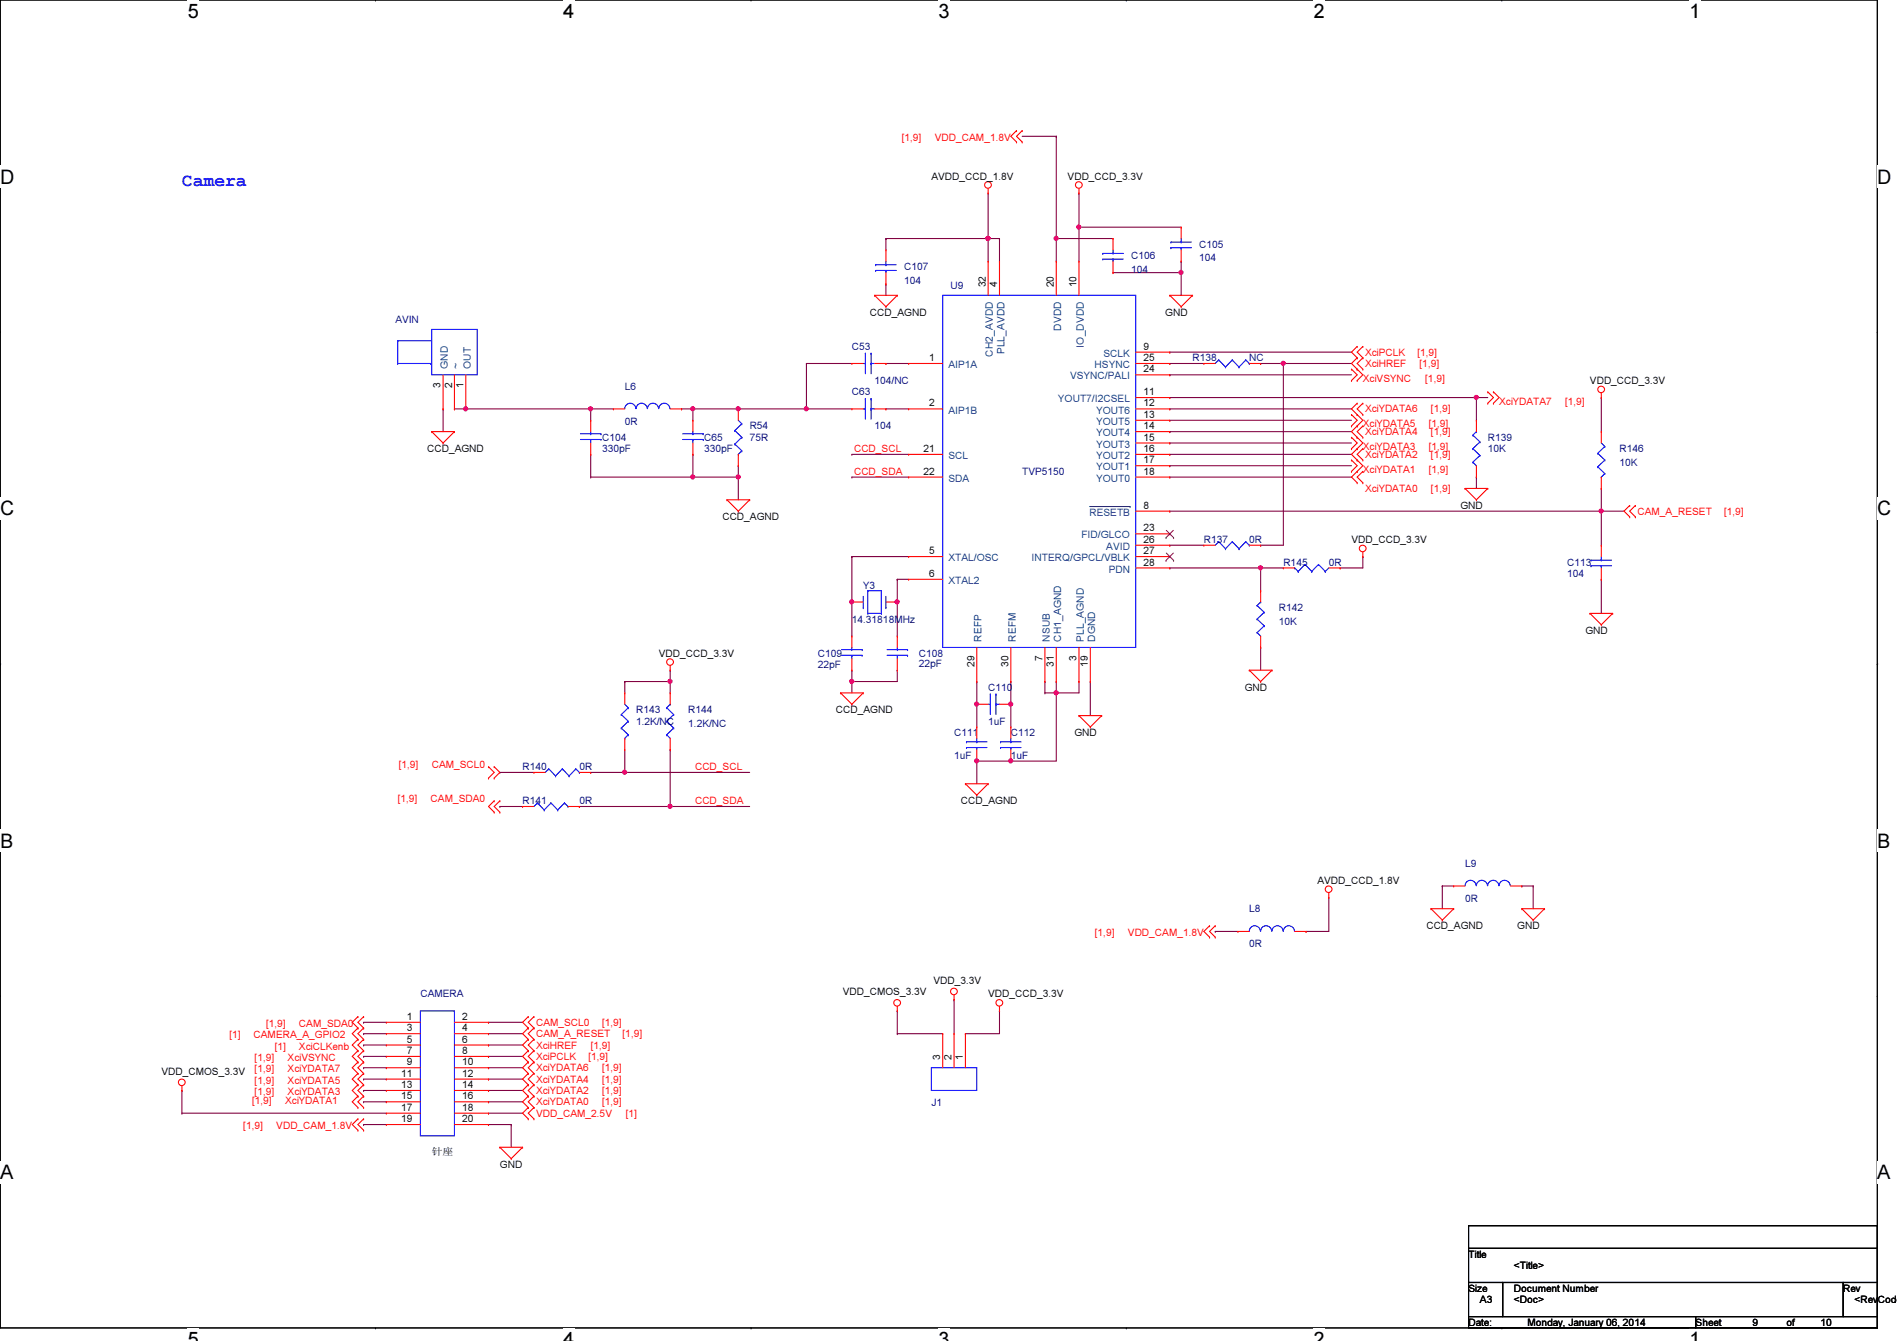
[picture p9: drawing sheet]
<svg xmlns="http://www.w3.org/2000/svg" width="297mm" height="210mm" viewBox="0 0 297 210" stroke-linecap="round" stroke-linejoin="round" font-family="sans-serif">
<path d="M0 0h294v207.9h-294z" fill="none" stroke="#000" stroke-width=".17"/>
<g fill="#fff">
<path d="M29.4 0h1.8v3.5h-1.8z"/>
<path d="M29.4 207.9h1.8v2h-1.8z"/>
</g>
<path d="M58.8 0h.1M58.8 207.9h.1" fill="none" stroke="#000" stroke-width=".17"/>
<g fill="#fff">
<path d="M88.2 0h1.7v3.5h-1.7z"/>
<path d="M88.2 207.9h1.7v2h-1.7z"/>
</g>
<path d="M117.6 0h.1M117.6 207.9h.1" fill="none" stroke="#000" stroke-width=".17"/>
<g fill="#fff">
<path d="M147 0h1.7v3.5h-1.7z"/>
<path d="M147 207.9h1.7v2h-1.7z"/>
</g>
<path d="M176.4 0h.1M176.4 207.9h.1" fill="none" stroke="#000" stroke-width=".17"/>
<g fill="#fff">
<path d="M205.7 0h1.8v3.5h-1.8z"/>
<path d="M205.7 207.9h1.8v2h-1.8z"/>
</g>
<path d="M235.2 0h.1M235.2 207.9h.1" fill="none" stroke="#000" stroke-width=".17"/>
<g fill="#fff">
<path d="M264.5 0h1.8v3.5h-1.8z"/>
<path d="M264.5 207.9h1.8v2h-1.8z"/>
<path d="M0 26h2.3v3.4h-2.3z"/>
<path d="M294 26h2.2v3.4h-2.2z"/>
<path d="M0 77.9h2.3v3.5h-2.3z"/>
<path d="M294 77.9h2.2v3.5h-2.2z"/>
</g>
<path d="M0 51.9h.1M294 51.9h.1" fill="none" stroke="#000" stroke-width=".17"/>
<g fill="#fff">
<path d="M0 129.9h2.1v3.4h-2.1z"/>
<path d="M294 129.9h2v3.4h-2z"/>
</g>
<path d="M0 103.9h.1M294 103.9h.1" fill="none" stroke="#000" stroke-width=".17"/>
<path d="M0 103.9h.1M294 103.9h.1" fill="none" stroke="#000" stroke-width=".16"/>
<g fill="#fff">
<path d="M0 181.8h2.1v3.5h-2.1z"/>
<path d="M294 181.8h2v3.5h-2z"/>
</g>
<path d="M0 155.9h.1M294 155.9h.1" fill="none" stroke="#000" stroke-width=".17"/>
<path d="M69.4 64h.1M69.4 64v3.6M71.2 64h.1M71.2 64h21.3M72.9 64h.1" fill="none" stroke="#800040" stroke-width=".17"/>
<circle cx="92.5" cy="64" r=".32" fill="#f0f"/>
<circle cx="92.5" cy="64" r=".32" fill="none" stroke="#f0f" stroke-width=".17"/>
<circle cx="72.9" cy="64" r=".32" fill="#f0f"/>
<circle cx="72.9" cy="64" r=".32" fill="none" stroke="#f0f" stroke-width=".17"/>
<path d="M197.4 88.9h.1M197.4 88.9v3.6" fill="none" stroke="#800040" stroke-width=".17"/>
<circle cx="197.4" cy="88.9" r=".32" fill="#f0f"/>
<circle cx="197.4" cy="88.9" r=".32" fill="none" stroke="#f0f" stroke-width=".17"/>
<g fill="none" stroke="#800040" stroke-width=".17">
<path d="M154.7 37.3h.1M154.7 37.3h1.8M156.5 37.3h.1M156.5 37.3v3.6M250.7 62.2h.1M250.7 76.5h.1M250.7 62.2v5.4M250.7 76.5v8.8M183.2 80h.1M183.2 80h67.5M197.4 88.9h.1M197.4 88.9h3.6"/>
<path d="M250.7 80h.1M250.7 90.7h.1M250.7 90.7v5.3M97.8 117.3v3.6M104.9 117.3h.1M104.9 117.3v8.9M197.4 101.3h.1M197.4 101.3v3.6M97.8 120.9h.1M208.1 140.5h.1M208.1 140.5v5.3"/>
</g>
<circle cx="154.7" cy="37.3" r=".32" fill="#f0f"/>
<circle cx="154.7" cy="37.3" r=".32" fill="none" stroke="#f0f" stroke-width=".17"/>
<path d="M154.7 30.2h.1M154.7 30.2v7.1M165.4 37.3h.1M165.4 37.3v3.6" fill="none" stroke="#800040" stroke-width=".17"/>
<circle cx="165.4" cy="37.3" r=".32" fill="#f0f"/>
<circle cx="165.4" cy="37.3" r=".32" fill="none" stroke="#f0f" stroke-width=".17"/>
<path d="M168.9 30.2h.1M168.9 30.2v5.4M138.7 56.9h.1M138.7 56.9h3.6M126.3 64h.1M126.3 64h7.1M138.7 64h.1M138.7 64h3.6" fill="none" stroke="#800040" stroke-width=".17"/>
<circle cx="126.3" cy="64" r=".32" fill="#f0f"/>
<circle cx="126.3" cy="64" r=".32" fill="none" stroke="#f0f" stroke-width=".17"/>
<path d="M108.5 64h.1M108.5 64h7.1M108.5 64v1.8" fill="none" stroke="#800040" stroke-width=".17"/>
<circle cx="108.5" cy="64" r=".32" fill="#f0f"/>
<circle cx="108.5" cy="64" r=".32" fill="none" stroke="#f0f" stroke-width=".17"/>
<path d="M92.5 64h.1M92.5 64h3.6M92.5 64v1.8M106.7 64h.1M106.7 64h1.8M115.6 74.7h.1M115.6 74.7v3.5" fill="none" stroke="#800040" stroke-width=".17"/>
<circle cx="115.6" cy="74.6" r=".32" fill="#f0f"/>
<circle cx="115.6" cy="74.6" r=".32" fill="none" stroke="#f0f" stroke-width=".17"/>
<path d="M108.5 74.7h.1M108.5 74.7h7.1" fill="none" stroke="#800040" stroke-width=".17"/>
<circle cx="108.5" cy="74.6" r=".32" fill="#f0f"/>
<circle cx="108.5" cy="74.6" r=".32" fill="none" stroke="#f0f" stroke-width=".17"/>
<path d="M165.4 37.3h.1M165.4 21.3h.1M165.4 37.3h8.9M165.4 21.3v16M168.9 35.6h.1M168.9 35.6h16.1M92.5 71.1h.1M92.5 71.1v3.6M108.5 71.1h.1M108.5 71.1v3.6" fill="none" stroke="#800040" stroke-width=".17"/>
<circle cx="168.9" cy="35.5" r=".32" fill="#f0f"/>
<circle cx="168.9" cy="35.5" r=".32" fill="none" stroke="#f0f" stroke-width=".17"/>
<path d="M168.9 35.6h.1M168.9 35.6v5.3M174.3 42.7h.1M174.3 42.7h10.7M185 42.7h.1M185 42.7v3.5" fill="none" stroke="#800040" stroke-width=".17"/>
<circle cx="184.9" cy="42.6" r=".32" fill="#f0f"/>
<circle cx="184.9" cy="42.6" r=".32" fill="none" stroke="#f0f" stroke-width=".17"/>
<path d="M138.7 37.3h.1M138.7 37.3h16M138.7 44.4h.1M138.7 44.4v1.8" fill="none" stroke="#800040" stroke-width=".17"/>
<circle cx="154.7" cy="37.3" r=".32" fill="#f0f"/>
<circle cx="154.7" cy="37.3" r=".32" fill="none" stroke="#f0f" stroke-width=".17"/>
<path d="M133.4 71.1h.1M133.4 74.7h.1M133.4 71.1h8.9M133.4 74.7h8.9M90.7 126.2h.1M90.7 126.2h14.2" fill="none" stroke="#800040" stroke-width=".17"/>
<circle cx="104.9" cy="126.2" r=".32" fill="#f0f"/>
<circle cx="104.9" cy="126.2" r=".32" fill="none" stroke="#f0f" stroke-width=".17"/>
<path d="M138.7 37.3h.1M138.7 37.3v1.8M154.7 37.3h.1M154.7 37.3v3.6M133.4 87.1h.1M133.4 94.2h.1M133.4 87.1h8.9M133.4 94.2v5.4M225.8 138.7h.1M225.8 138.7h1.8M225.8 138.7v3.5" fill="none" stroke="#800040" stroke-width=".17"/>
<circle cx="133.4" cy="94.2" r=".32" fill="#f0f"/>
<circle cx="133.4" cy="94.2" r=".32" fill="none" stroke="#f0f" stroke-width=".17"/>
<path d="M140.5 90.7h.1M140.5 94.2h.1M140.5 90.7h1.8M140.5 94.2v5.4M204.5 145.8h.1M204.5 145.8h3.6" fill="none" stroke="#800040" stroke-width=".17"/>
<circle cx="140.5" cy="94.2" r=".32" fill="#f0f"/>
<circle cx="140.5" cy="94.2" r=".32" fill="none" stroke="#f0f" stroke-width=".17"/>
<path d="M133.4 106.7h.1M133.4 106.7h7.1M133.4 106.7v1.8" fill="none" stroke="#800040" stroke-width=".17"/>
<circle cx="133.4" cy="106.7" r=".32" fill="#f0f"/>
<circle cx="133.4" cy="106.7" r=".32" fill="none" stroke="#f0f" stroke-width=".17"/>
<path d="M231.2 74.7h.1M231.2 62.2h.1M231.2 74.7v1.8M231.2 62.2h1.8" fill="none" stroke="#800040" stroke-width=".17"/>
<circle cx="231.2" cy="62.2" r=".32" fill="#f0f"/>
<circle cx="231.2" cy="62.2" r=".32" fill="none" stroke="#f0f" stroke-width=".17"/>
<path d="M158.3 110.2h.1M158.3 110.2v3.6" fill="none" stroke="#800040" stroke-width=".17"/>
<circle cx="158.3" cy="110.2" r=".32" fill="#f0f"/>
<circle cx="158.3" cy="110.2" r=".32" fill="none" stroke="#f0f" stroke-width=".17"/>
<path d="M152.9 110.2h.1M152.9 110.2v3.6" fill="none" stroke="#800040" stroke-width=".17"/>
<circle cx="152.9" cy="110.2" r=".32" fill="#f0f"/>
<circle cx="152.9" cy="110.2" r=".32" fill="none" stroke="#f0f" stroke-width=".17"/>
<path d="M152.9 119.1h.1M152.9 119.1h5.4M152.9 119.1v3.6" fill="none" stroke="#800040" stroke-width=".17"/>
<circle cx="152.9" cy="119.1" r=".32" fill="#f0f"/>
<circle cx="152.9" cy="119.1" r=".32" fill="none" stroke="#f0f" stroke-width=".17"/>
<path d="M183.2 65.8h.1M183.2 65.8h28.4M231.2 62.2h.1M231.2 62.2v3.6M163.6 108.5h.1M163.6 108.5h1.8M165.4 108.5h.1M165.4 108.5v10.6" fill="none" stroke="#800040" stroke-width=".17"/>
<circle cx="165.4" cy="108.4" r=".32" fill="#f0f"/>
<circle cx="165.4" cy="108.4" r=".32" fill="none" stroke="#f0f" stroke-width=".17"/>
<g fill="none" stroke="#800040" stroke-width=".17">
<path d="M183.2 55.1h.1M183.2 56.9h.1M183.2 58.7h.1M183.2 55.1h28.4M183.2 56.9h5.3M183.2 58.7h28.4M197.4 56.9h.1M197.4 56.9h3.6M92.5 74.7h.1M92.5 74.7h16M115.6 72.9h.1M115.6 72.9v1.8"/>
<path d="M183.2 64h.1M183.2 67.6h.1M183.2 69.3h.1M183.2 71.1h.1M183.2 72.9h.1M183.2 74.7h.1M183.2 74.7h28.4M183.2 64h28.4M183.2 67.6h28.4M183.2 69.3h28.4M183.2 71.1h28.4M183.2 72.9h28.4"/>
<path d="M133.4 87.1h.1M133.4 87.1v7.1M140.5 90.7h.1M140.5 90.7v3.5M183.2 85.3h.1M183.2 85.3h5.3M213.4 87.1h.1M213.4 87.1v1.8M250.7 80h.1M250.7 80h3.6M152.9 106.7h.1M152.9 106.7v3.5"/>
<path d="M158.3 106.7h.1M158.3 106.7v3.5M163.6 106.7h.1M163.6 106.7v1.8M165.4 106.7h.1M165.4 106.7v1.8M170.7 106.7h.1M170.7 106.7v5.3"/>
</g>
<circle cx="250.7" cy="80" r=".32" fill="#f0f"/>
<circle cx="250.7" cy="80" r=".32" fill="none" stroke="#f0f" stroke-width=".17"/>
<path d="M201 56.9h.1M201 56.9v28.4h-3.6M197.4 85.3h.1" fill="none" stroke="#800040" stroke-width=".17"/>
<circle cx="200.9" cy="56.9" r=".32" fill="#f0f"/>
<circle cx="200.9" cy="56.9" r=".32" fill="none" stroke="#f0f" stroke-width=".17"/>
<g fill="none" stroke="#800040" stroke-width=".17">
<path d="M201 56.9h.1M201 56.9h10.6M104.9 106.7h.1M104.9 106.7v1.8M78.3 120.9h.1M78.3 126.2h.1M78.3 126.2h3.5M78.3 120.9h5.3M104.9 126.2h.1M104.9 126.2h12.5M238.3 138.7h.1M238.3 138.7h1.8"/>
<path d="M240.1 138.7h.1M240.1 138.7v3.5"/>
</g>
<circle cx="104.9" cy="106.7" r=".32" fill="#f0f"/>
<circle cx="104.9" cy="106.7" r=".32" fill="none" stroke="#f0f" stroke-width=".17"/>
<path d="M97.8 106.7h.1M97.8 106.7v1.8M104.9 104.9h.1M104.9 104.9v1.8h-7.1M158.3 119.1h.1M158.3 119.1h7.1" fill="none" stroke="#800040" stroke-width=".17"/>
<circle cx="158.3" cy="119.1" r=".32" fill="#f0f"/>
<circle cx="158.3" cy="119.1" r=".32" fill="none" stroke="#f0f" stroke-width=".17"/>
<path d="M185 40.9h.1M185 40.9v1.8M183.2 62.2h.1M183.2 62.2h48M165.4 108.5h.1M168.9 106.7h.1M168.9 106.7v1.8h-3.5M92.5 120.9h.1M92.5 120.9h24.9M97.8 120.9h.1" fill="none" stroke="#800040" stroke-width=".17"/>
<circle cx="97.8" cy="120.9" r=".32" fill="#f0f"/>
<circle cx="97.8" cy="120.9" r=".32" fill="none" stroke="#f0f" stroke-width=".17"/>
<g fill="none" stroke="#800040" stroke-width=".17">
<path d="M160.1 21.3h5.3M165.4 21.3h.1M126.3 56.9h.1M126.3 56.9h7.1M126.3 56.9v7.1M115.6 64h.1M115.6 64h10.7M126.3 64h.1M183.2 88.9h.1M183.2 88.9h14.2M209.8 88.9h.1M209.8 88.9h3.6"/>
<path d="M133.4 104.9h.1M133.4 104.9v1.8M140.5 104.9h.1M140.5 104.9v1.8M140.5 158.2h.1M140.5 158.2v3.6M149.4 156.5h.1M149.4 156.5v5.3M156.5 158.2h.1M156.5 158.2v3.6h-5.3M190.3 145.8h.1M190.3 145.8h3.5"/>
<path d="M140.5 161.8h.1M140.5 161.8h7.1M151.2 161.8h.1"/>
</g>
<circle cx="115.6" cy="64" r=".32" fill="#f0f"/>
<circle cx="115.6" cy="64" r=".32" fill="none" stroke="#f0f" stroke-width=".17"/>
<g fill="none" stroke="#800040" stroke-width=".17">
<path d="M28.5 174.2h.1M28.5 170.7h.1M28.5 174.2h32M28.5 170.7v3.5M56.9 176h.1M56.9 160h.1M56.9 161.8h.1M56.9 163.6h.1M56.9 165.4h.1M56.9 167.1h.1M56.9 168.9h.1M56.9 170.7h.1"/>
<path d="M56.9 172.5h.1M56.9 176h3.6M56.9 160h3.6M56.9 161.8h3.6M56.9 163.6h3.6M56.9 165.4h3.6M56.9 167.1h3.6M56.9 168.9h3.6M56.9 170.7h3.6M56.9 172.5h3.6M76.5 160h.1M76.5 161.8h.1"/>
<path d="M76.5 163.6h.1M76.5 165.4h.1M76.5 167.1h.1M76.5 168.9h.1M76.5 170.7h.1M76.5 172.5h.1M76.5 174.2h.1M76.5 176h.1M76.5 174.2h5.3M76.5 176h3.5M76.5 160h5.3M76.5 161.8h5.3"/>
<path d="M76.5 163.6h5.3M76.5 165.4h5.3M76.5 167.1h5.3M76.5 168.9h5.3M76.5 170.7h5.3M76.5 172.5h5.3M80 176h.1M80 176v3.6"/>
</g>
<g fill="none" stroke="#f00" stroke-width=".17">
<path d="M138.7 39.1h.1M138.7 39.1v1.8M154.7 30.2h.1M154.7 29.5v.7M159.2 20.4h.1M159.2 22.2h.1M159.2 20.4l-.9 .9 .9 .9M160.1 20.4h.1M160.1 22.2h.1M160.1 20.4l-.9 .9 .9 .9M168.9 30.2h.1M168.9 29.5v.7"/>
<path d="M174.3 37.3h.1M174.3 37.3v1.8M185 35.6h.1M185 35.6v1.7M185 39.1v1.8M69.4 58.7v5.3M71.2 58.7v5.3M72.9 58.7v5.3M133.4 56.9h.1M133.4 56.9h1.8M136.9 46.2h.1M136.9 46.2h3.6"/>
<path d="M136.9 46.2l1.8 1.8M136.9 56.9h1.8M138.7 48h.1M138.7 56.9h.1M138.7 44.4h.1M138.7 42.7v1.7M140.5 46.2h.1M140.5 46.2l-1.8 1.8M142.3 56.9h.1M142.3 56.9h5.3M154.7 40.9h.1M154.7 40.9v5.3"/>
<path d="M156.5 40.9h.1M156.5 40.9v5.3M165.4 40.9h.1M165.4 40.9v5.3M168.9 40.9h.1M168.9 40.9v5.3M174.3 42.7h.1M174.3 40.9v1.8M177.8 56.9h5.4M177.8 55.1h5.4M177.8 58.7h5.4M183.2 46.2h.1"/>
<path d="M183.2 55.1h.1M183.2 58.7h.1M183.2 56.9h.1M183.2 46.2h3.5M183.2 46.2l1.8 1.8M185 48h.1M185 40.9h.1M186.7 46.2h.1M186.7 46.2l-1.7 1.8M188.5 56.9h.1M188.5 56.9h1.8M195.6 56.9h1.8"/>
<path d="M197.4 56.9h.1M211.6 59.6h.1M211.6 57.8h.1M211.6 57.8l.9 .9-.9 .9M212.5 54.2h.1M212.5 56h.1M212.5 59.6h.1M212.5 57.8h.1M212.5 54.2l-.9 .9 .9 .9M212.5 56l-.9 .9 1.8 1.8-.9 .9M213.4 56h.1M213.4 54.2h.1"/>
<path d="M213.4 57.8h.1M213.4 54.2l-.9 .9 .9 .9M213.4 56l-.9 .9 .9 .9M67.6 67.6h.1M67.6 67.6h3.6M67.6 67.6l1.8 1.7M69.4 69.3h.1M69.4 64h.1M71.2 67.6h.1M71.2 64h.1M71.2 67.6l-1.8 1.7M72.9 64h.1"/>
<path d="M92.5 65.8h.1M92.5 71.1h.1M92.5 65.8v1.8M92.5 69.3v1.8M96.1 64h.1M96.1 64h1.7M104.9 64h1.8M106.7 64h.1M108.5 65.8h.1M108.5 71.1h.1M108.5 65.8v1.8M108.5 69.3v1.8"/>
<path d="M113.8 78.2h.1M113.8 78.2h3.6M113.8 78.2l1.8 1.8M115.6 64h.1M115.6 72.9h.1M115.6 64v1.8M115.6 71.1v1.8M117.4 78.2h.1M117.4 78.2l-1.8 1.8M133.4 64h.1M133.4 64h1.8M136.9 64h1.8"/>
<path d="M138.7 64h.1M142.3 64h.1M142.3 74.7h.1M142.3 71.1h.1M142.3 64h5.3M142.3 71.1h5.3M142.3 74.7h5.3M177.8 67.6h5.4M177.8 64h5.4M177.8 62.2h5.4M177.8 65.8h5.4M177.8 69.3h5.4"/>
<path d="M177.8 71.1h5.4M177.8 74.7h5.4M177.8 72.9h5.4M183.2 62.2h.1M183.2 64h.1M183.2 65.8h.1M183.2 67.6h.1M183.2 69.3h.1M183.2 71.1h.1M183.2 74.7h.1M183.2 72.9h.1M211.6 70.2h.1"/>
<path d="M211.6 68.5h.1M211.6 66.7h.1M211.6 64.9h.1M211.6 73.8h.1M211.6 72h.1M211.6 68.5l.9 .8-.9 .9M211.6 64.9l.9 .9-.9 .9M211.6 72l.9 .9-.9 .9M212.5 70.2h.1M212.5 72h.1M212.5 68.5h.1M212.5 66.7h.1"/>
<path d="M212.5 64.9h.1M212.5 63.1h.1M212.5 73.8h.1M212.5 75.6h.1M212.5 63.1l-.9 .9 1.8 1.8-1.8 1.8 1.8 1.7-1.8 1.8 1.8 1.8-1.8 1.8 .9 .9M213.4 72h.1M213.4 70.2h.1M213.4 68.5h.1M213.4 66.7h.1M213.4 64.9h.1M213.4 63.1h.1M213.4 75.6h.1"/>
<path d="M213.4 73.8h.1M213.4 70.2l-.9 .9 .9 .9M213.4 66.7l-.9 .9 .9 .9M213.4 63.1l-.9 .9 .9 .9M213.4 73.8l-.9 .9 .9 .9M229.4 76.5h.1M229.4 76.5h3.6M229.4 76.5l1.8 1.7M231.2 78.2h.1M231.2 74.7h.1M231.2 65.8h.1M231.2 65.8v1.8"/>
<path d="M231.2 72.9v1.8M233 76.5h.1M233 63.1h.1M233 61.3h.1M233 76.5l-1.8 1.7M233 61.3l.8 .9-.8 .9M233.8 63.1h.1M233.8 61.3h.1M233.8 61.3l.9 .9-.9 .9M250.7 62.2h.1M250.7 67.6h.1M250.7 76.5h.1"/>
<path d="M250.7 61.5v.7M250.7 67.6v1.7M250.7 74.7v1.8M255.2 79.1h.1M255.2 79.1l-.9 .9 .9 .9M256.1 79.1h.1M256.1 79.1l-.9 .9 .9 .9M115.6 80h.1M133.4 94.2h.1M133.4 99.6h.1M133.4 94.2h1.8M133.4 99.6v1.7"/>
<path d="M138.7 94.2h1.8M140.5 94.2h.1M140.5 99.6h.1M140.5 99.6v1.7M142.3 87.1h.1M142.3 90.7h.1M142.3 87.1h5.3M142.3 90.7h5.3M177.8 88.9h5.4M177.8 85.3h5.4M177.8 87.1h5.4M177.8 80h5.4"/>
<path d="M177.8 83.6h5.4M183.2 80h.1M183.2 83.6h.1M183.2 85.3h.1M183.2 87.1h.1M183.2 88.9h.1M188.5 85.3h.1M188.5 85.3h1.8M195.6 85.3h1.8M197.4 85.3h.1M197.4 92.5h.1M197.4 92.5v1.7"/>
<path d="M197.4 99.6v1.7M201 88.9h.1M201 88.9h1.7M208.1 88.9h1.7M209.8 88.9h.1M213.4 87.1h.1M213.4 86.4v.7M249 96h.1M249 96h3.5M249 96l1.7 1.8M250.7 97.8h.1M250.7 90.7h.1"/>
<path d="M250.7 85.3h.1M250.7 85.3v1.8M250.7 88.9v1.8M252.5 96h.1M252.5 96l-1.8 1.8M255.2 80.9h.1M256.1 80.9h.1M97.8 108.5h.1M97.8 117.3h.1M97.8 108.5v1.7M97.8 115.6v1.7M104.9 104.9h.1"/>
<path d="M104.9 117.3h.1M104.9 108.5h.1M104.9 104.2v.7M104.9 108.5v1.7M104.9 115.6v1.7M131.6 108.5h.1M131.6 108.5h3.6M131.6 108.5l1.8 1.7M133.4 110.2h.1M133.4 104.9h.1M133.4 103.1v1.8M135.2 108.5h.1"/>
<path d="M135.2 108.5l-1.8 1.7M140.5 104.9h.1M140.5 103.1v1.8M152.9 119.1h.1M152.9 113.8h.1M152.9 110.2h.1M152.9 106.7h.1M152.9 101.3v5.4M152.9 113.8v1.8M152.9 117.3v1.8M152.9 110.2h1.8M156.5 110.2h1.8"/>
<path d="M158.3 119.1h.1M158.3 113.8h.1M158.3 110.2h.1M158.3 106.7h.1M158.3 101.3v5.4M158.3 113.8v1.8M158.3 117.3v1.8M163.6 106.7h.1M163.6 101.3v5.4M165.4 106.7h.1M165.4 101.3v5.4M168.9 112h.1"/>
<path d="M168.9 106.7h.1M168.9 101.3v5.4M168.9 112h3.6M168.9 112l1.8 1.8M170.7 113.8h.1M170.7 106.7h.1M170.7 101.3v5.4M172.5 112h.1M172.5 112l-1.8 1.8M195.6 104.9h.1M195.6 104.9h3.6M195.6 104.9l1.8 1.8"/>
<path d="M197.4 106.7h.1M197.4 101.3h.1M199.2 104.9h.1M199.2 104.9l-1.8 1.8M76.5 120h.1M76.5 121.8h.1M76.5 120l.9 .9-.9 .9M77.4 125.3h.1M77.4 127.1h.1M77.4 121.8h.1M77.4 120h.1M77.4 125.3l-.9 .9 .9 .9"/>
<path d="M77.4 120l.9 .9-.9 .9M78.3 125.3h.1M78.3 127.1h.1M78.3 125.3l-.9 .9 .9 .9M81.8 126.2h.1M81.8 126.2h1.8M83.6 120.9h.1M83.6 120.9h1.8M88.9 126.2h1.8M90.7 126.2h.1M90.7 120.9h1.8M92.5 120.9h.1"/>
<path d="M151.2 122.7h.1M151.2 122.7h3.5M151.2 122.7l1.7 1.8M152.9 124.5h.1M154.7 122.7h.1M154.7 122.7l-1.8 1.8M208.1 139.7v.8M227.6 138.7h.1M227.6 138.7h1.8M236.5 138.7h1.8M238.3 138.7h.1M56 159.1h.1"/>
<path d="M56 159.1l-.8 .9 .8 .9M56.9 159.1h.1M56.9 159.1l-.9 .9 .9 .9M82.7 159.1h.1M82.7 159.1l-.9 .9 .9 .9M83.6 159.1h.1M83.6 159.1l-.9 .9 .9 .9M140.5 158.2h.1M140.5 157.5v.7M149.4 156.5h.1M149.4 155.7v.8M156.5 158.2h.1"/>
<path d="M156.5 157.5v.7M189.4 144.9h.1M189.4 146.7h.1M189.4 144.9l-.9 .9 .9 .9M190.3 144.9h.1M190.3 146.7h.1M190.3 144.9l-.9 .9 .9 .9M193.8 145.8h.1M193.8 145.8h1.8M202.7 145.8h1.8M204.5 145.8h.1M208.1 140.5h.1"/>
<path d="M224.1 142.2h.1M224.1 142.2h3.5M224.1 142.2l1.7 1.8M225.8 144h.1M227.6 142.2h.1M227.6 142.2l-1.8 1.8M238.3 142.2h.1M238.3 142.2h3.5M238.3 142.2l1.8 1.8M240.1 144h.1M241.8 142.2h.1M241.8 142.2l-1.7 1.8"/>
<path d="M28.5 170.7h.1M28.5 170v.7M56 160.9h.1M56 162.7h.1M56 164.5h.1M56 166.2h.1M56 168h.1M56 169.8h.1M56 171.6h.1M56 173.4h.1M56 175.1h.1M56 176.9h.1"/>
<path d="M56 160.9l-.8 .9 .8 .9M56 164.5l-.8 .9 .8 .8M56 166.2l-.8 .9 .8 .9M56 168l-.8 .9 .8 .9M56 169.8l-.8 .9 .8 .9M56 171.6l-.8 .9 .8 .9M56 175.1l-.8 .9 .8 .9M56 162.7l-.8 .9 .8 .9M56.9 160.9h.1M56.9 162.7h.1M56.9 164.5h.1M56.9 166.2h.1"/>
<path d="M56.9 168h.1M56.9 169.8h.1M56.9 171.6h.1M56.9 173.4h.1M56.9 175.1h.1M56.9 176.9h.1M56.9 160.9l-.9 .9 .9 .9M56.9 164.5l-.9 .9 .9 .8M56.9 166.2l-.9 .9 .9 .9M56.9 168l-.9 .9 .9 .9M56.9 169.8l-.9 .9 .9 .9M56.9 171.6l-.9 .9 .9 .9"/>
<path d="M56.9 175.1l-.9 .9 .9 .9M56.9 162.7l-.9 .9 .9 .9M60.5 160h.1M60.5 161.8h.1M60.5 163.6h.1M60.5 165.4h.1M60.5 167.1h.1M60.5 168.9h.1M60.5 170.7h.1M60.5 172.5h.1M60.5 174.2h.1M60.5 176h.1"/>
<path d="M60.5 160h5.3M60.5 161.8h5.3M60.5 163.6h5.3M60.5 165.4h5.3M60.5 167.1h5.3M60.5 168.9h5.3M60.5 170.7h5.3M60.5 172.5h5.3M60.5 174.2h5.3M60.5 176h5.3M71.2 160h5.3M71.2 161.8h5.3"/>
<path d="M71.2 163.6h5.3M71.2 165.4h5.3M71.2 167.1h5.3M71.2 168.9h5.3M71.2 170.7h5.3M71.2 172.5h5.3M71.2 174.2h5.3M71.2 176h5.3M76.5 160h.1M76.5 161.8h.1M76.5 163.6h.1M76.5 165.4h.1"/>
<path d="M76.5 167.1h.1M76.5 168.9h.1M76.5 170.7h.1M76.5 172.5h.1M76.5 174.2h.1M76.5 176h.1M78.3 179.6h.1M78.3 179.6h3.5M78.3 179.6l1.7 1.8M81.8 179.6h.1M81.8 179.6l-1.8 1.8M82.7 160.9h.1"/>
<path d="M82.7 162.7h.1M82.7 164.5h.1M82.7 166.2h.1M82.7 168h.1M82.7 169.8h.1M82.7 171.6h.1M82.7 173.4h.1M82.7 175.1h.1M82.7 160.9l-.9 .9 .9 .9M82.7 162.7l-.9 .9 .9 .9M82.7 164.5l-.9 .9 .9 .8M82.7 166.2l-.9 .9 .9 .9"/>
<path d="M82.7 168l-.9 .9 .9 .9M82.7 169.8l-.9 .9 .9 .9M82.7 171.6l-.9 .9 .9 .9M82.7 173.4l-.9 .8 .9 .9M83.6 160.9h.1M83.6 162.7h.1M83.6 164.5h.1M83.6 166.2h.1M83.6 168h.1M83.6 169.8h.1M83.6 171.6h.1M83.6 173.4h.1"/>
<path d="M83.6 175.1h.1M83.6 160.9l-.9 .9 .9 .9M83.6 162.7l-.9 .9 .9 .9M83.6 164.5l-.9 .9 .9 .8M83.6 166.2l-.9 .9 .9 .9M83.6 168l-.9 .9 .9 .9M83.6 169.8l-.9 .9 .9 .9M83.6 171.6l-.9 .9 .9 .9M83.6 173.4l-.9 .8 .9 .9M147.6 161.8h.1M147.6 161.8v5.3M149.4 161.8h.1"/>
<path d="M149.4 161.8v5.3M151.2 161.8h.1M151.2 161.8v5.3M80 181.4h.1"/>
<circle cx="154.7" cy="29" r=".52"/>
<circle cx="168.9" cy="29" r=".52"/>
<circle cx="250.7" cy="61" r=".52"/>
<circle cx="213.4" cy="85.8" r=".52"/>
<circle cx="104.9" cy="103.6" r=".52"/>
<circle cx="208" cy="139.2" r=".52"/>
<circle cx="140.5" cy="157" r=".52"/>
<circle cx="149.4" cy="155.2" r=".52"/>
<circle cx="156.5" cy="157" r=".52"/>
<circle cx="28.5" cy="169.4" r=".52"/>
</g>
<path d="M230 191.9h64v3.5h-64zM230 195.4h64v5.3h-64zM230 200.7h5.3v5.4h-5.3zM230 206.1h35.5v1.8h-35.5zM235.3 200.7h53.3v5.4h-53.3zM265.5 206.1h28.5v1.8h-28.5zM288.6 200.7h5.4v5.4h-5.4z" fill="none" stroke="#000" stroke-width=".17"/>
<g fill="none" stroke="#00f" stroke-width=".17">
<path d="M172.7 39.7h.1M172.7 39.7h3.2M174.3 39.7h.1M174.3 39.1v.6M183.3 37.9h.1M183.3 38.8h.1M183.3 37.9h3.3M183.3 38.8h3.3M185 38.8h.1M185 37.9h.1M185 37.3v.6M185 38.8v.3"/>
<path d="M62.3 53.3h.1M62.3 56.9h.1M62.3 56.9h5.1M62.3 53.3h5.1M62.3 53.3v3.6M67.4 56.9h.1M67.6 51.6h7.1v7.1h-7.1zM135.2 56.9h.3M135.5 56.9h.1M135.5 55.3h.1M135.5 55.3v3.2M136.4 55.3h.1"/>
<path d="M136.4 56.9h.1M136.4 56.9h.5M136.4 55.3v3.2M137.1 41.4h.1M137.1 42.3h.1M137.1 41.4h3.2M137.1 42.3h3.2M138.7 42.3h.1M138.7 41.4h.1M138.7 40.9v.5M138.7 42.3v.4M147.6 46.2h30.2v55.1h-30.2z"/>
<path d="M172.7 40.6h.1M172.7 40.6h3.2M174.3 40.6h.1M174.3 40.6v.3M190.8 56.3h.1M190.8 56.3l-.5 .6M190.8 56.3l1.1 1.1M191.9 57.4h.1M193 56.3h.1M193 56.3l-1.1 1.1M193 56.3l1 1.1M194 57.4h.1"/>
<path d="M195.1 56.3h.1M195.1 56.3l-1.1 1.1M195.1 56.3l.5 .6M195.6 56.9h.1M90.9 68.8h3.2M90.9 67.9h3.2M92.5 67.9h.1M92.5 68.8h.1M92.5 67.6v.3M92.5 68.8v.5M94.1 68.8h.1M94.1 67.9h.1"/>
<path d="M97.8 64a.87 .87 0 0 1 .9-.9 .87 .87 0 0 1 .9 .9M99.6 64a.87 .87 0 0 1 .9-.9 .87 .87 0 0 1 .8 .9M101.4 64a.87 .87 0 0 1 .9-.9 .87 .87 0 0 1 .8 .9M103.2 64a.87 .87 0 0 1 .8-.9 .87 .87 0 0 1 .9 .9M106.9 68.8h3.2M106.9 67.9h3.2M108.5 67.9h.1M108.5 68.8h.1M108.5 67.6v.3M108.5 68.8v.5M110.1 68.8h.1M110.1 67.9h.1"/>
<path d="M115.1 67.4h.1M115.1 69.5h.1M115.1 67.4l1.1 1.1M115.1 69.5l1.1 1.1M115.6 71.1h.1M115.6 65.8l.6 .5M116.2 66.3h.1M116.2 68.5h.1M116.2 70.6h.1M116.2 66.3l-1.1 1.1M116.2 68.5l-1.1 1M116.2 70.6l-.6 .5"/>
<path d="M135.2 64h.3M135.5 64h.1M135.5 62.4h.1M135.5 62.4v3.2M136.4 62.4h.1M136.4 64h.1M136.4 62.4v3.2M136.4 64h.5M230.6 72.3h.1M230.6 70.2h.1M230.6 68.1h.1M230.6 72.3l.6 .6"/>
<path d="M230.6 70.2l1.1 1.1M230.6 68.1l1.1 1.1M231.2 67.6h.1M231.2 67.6l-.6 .5M231.7 71.3h.1M231.7 69.2h.1M231.7 71.3l-1.1 1M231.7 69.2l-1.1 1M250.2 71h.1M250.2 73.1h.1M250.2 71l1.1 1M250.2 73.1l1.1 1"/>
<path d="M250.7 74.7h.1M250.7 69.3l.6 .6M251.3 69.9h.1M251.3 72h.1M251.3 74.1h.1M251.3 69.9l-1.1 1.1M251.3 72l-1.1 1.1M251.3 74.1l-.6 .6M135.2 95.1h.1M135.2 93.3v1.8M135.9 96h.1M135.9 92.5h.1"/>
<path d="M135.9 92.5v3.5M135.9 96h2.1M135.9 92.5h2.1M138 96h.1M138 92.5h.1M138 92.5v3.5M138.7 95.1h.1M138.7 93.3v1.8M190.8 84.8h.1M190.8 84.8l-.5 .5M190.8 84.8l1.1 1.1M191.9 85.9h.1"/>
<path d="M193 84.8h.1M193 84.8l-1.1 1.1M193 84.8l1 1.1M194 85.9h.1M195.1 84.8h.1M195.1 84.8l-1.1 1.1M195.1 84.8l.5 .5M195.6 85.3h.1M196.8 99h.1M196.8 96.9h.1M196.8 94.8h.1M196.8 99l.6 .6"/>
<path d="M196.8 96.9l1.1 1.1M196.8 94.8l1.1 1M197.4 94.2h.1M197.4 94.2l-.6 .6M197.9 98h.1M197.9 95.8h.1M197.9 98l-1.1 1M197.9 95.8l-1.1 1.1M202.7 88.9h.1M202.7 88.9l.6 .6M203.3 89.5h.1M204.3 88.3h.1"/>
<path d="M204.3 88.3l1.1 1.2M204.3 88.3l-1 1.2M205.4 89.5h.1M206.5 88.3h.1M206.5 88.3l1 1.2M206.5 88.3l-1.1 1.2M207.5 89.5h.1M208.1 88.9l-.6 .6M249.1 87.7h.1M249.1 88.6h.1M249.1 87.7h3.2M249.1 88.6h3.2"/>
<path d="M250.7 88.6h.1M250.7 87.7h.1M250.7 87.1v.6M250.7 88.6v.3M97.3 111.8h.1M97.3 114h.1M97.3 111.8l1.1 1.1M97.3 114l1.1 1M97.8 115.6h.1M97.8 110.2l.6 .6M98.4 110.8h.1M98.4 112.9h.1"/>
<path d="M98.4 115h.1M98.4 110.8l-1.1 1M98.4 112.9l-1.1 1.1M98.4 115l-.6 .6M104.4 115h.1M104.4 112.9h.1M104.4 110.8h.1M104.4 115l.5 .6M104.4 112.9l1.1 1.1M104.4 110.8l1.1 1M104.9 110.2h.1M104.9 110.2l-.5 .6"/>
<path d="M105.5 114h.1M105.5 111.8h.1M105.5 114l-1.1 1M105.5 111.8l-1.1 1.1M131.8 102.6h3.2M131.8 101.7h3.2M133.4 101.7h.1M133.4 102.6h.1M133.4 101.3v.4M133.4 102.6v.5M135 102.6h.1M135 101.7h.1"/>
<path d="M138.9 102.6h3.2M138.9 101.7h3.2M140.5 101.7h.1M140.5 102.6h.1M140.5 101.3v.4M140.5 102.6v.5M142.1 102.6h.1M142.1 101.7h.1M151.3 116.1h.1M151.3 117h.1M151.3 116.1h3.3M151.3 117h3.3"/>
<path d="M152.9 117h.1M152.9 116.1h.1M152.9 115.6v.5M152.9 117v.3M154.7 110.2h.4M155.1 110.2h.1M155.1 108.6h.1M155.1 108.6v3.2M156 108.6h.1M156 110.2h.1M156 110.2h.5M156 108.6v3.2"/>
<path d="M156.7 116.1h.1M156.7 117h.1M156.7 116.1h3.2M156.7 117h3.2M158.3 117h.1M158.3 116.1h.1M158.3 115.6v.5M158.3 117v.3M84.2 125.7h.1M84.2 125.7l-.6 .5M84.2 125.7l1 1.1M85.2 126.8h.1"/>
<path d="M85.9 120.4h.1M85.9 120.4l-.5 .5M85.9 120.4l1.1 1.1M86.3 125.7h.1M86.3 125.7l-1.1 1.1M86.3 125.7l1 1.1M87 121.5h.1M87.3 126.8h.1M88 120.4h.1M88 120.4l-1 1.1M88 120.4l1.1 1.1M88.4 125.7h.1"/>
<path d="M88.4 125.7l-1.1 1.1M88.4 125.7l.5 .5M88.9 126.2h.1M89.1 121.5h.1M90.2 120.4h.1M90.2 120.4l-1.1 1.1M90.2 120.4l.5 .5M90.7 120.9h.1M229.4 138.6a.87 .87 0 0 1 .9-.8 .87 .87 0 0 1 .8 .8M231.2 138.6a.87 .87 0 0 1 .8-.8 .87 .87 0 0 1 .9 .8M233 138.6a.87 .87 0 0 1 .8-.8 .87 .87 0 0 1 .9 .8M234.7 138.6a.87 .87 0 0 1 .9-.8 .87 .87 0 0 1 .9 .8"/>
<path d="M65.8 158.2h5.4v19.6h-5.4zM195.6 145.8a.87 .87 0 0 1 .9-.9 .87 .87 0 0 1 .9 .9M197.4 145.8a.87 .87 0 0 1 .9-.9 .87 .87 0 0 1 .8 .9M199.2 145.8a.87 .87 0 0 1 .8-.9 .87 .87 0 0 1 .9 .9M201 145.8a.87 .87 0 0 1 .8-.9 .87 .87 0 0 1 .9 .9M145.8 167.1h7.1v3.6h-7.1z"/>
</g>
<path d="M170.6 79.3h6.3M176.9 79.3h.1" fill="none" stroke="#004080" stroke-width=".16"/>
<path d="M182.6 84.2h.1M182.6 87.7h.1M182.6 83l1.2 1.2M182.6 86.6l1.2 1.1M183.7 83l-1.1 1.2M183.7 86.6l-1.1 1.1M183.8 84.2h.1M183.8 87.7h.1" fill="none" stroke="#804000" stroke-width=".16"/>
<circle cx="92.5" cy="64" r=".32" fill="#f0f"/>
<circle cx="92.5" cy="64" r=".32" fill="none" stroke="#f0f" stroke-width=".17"/>
<circle cx="72.9" cy="64" r=".32" fill="#f0f"/>
<circle cx="72.9" cy="64" r=".32" fill="none" stroke="#f0f" stroke-width=".17"/>
<circle cx="197.4" cy="88.9" r=".32" fill="#f0f"/>
<circle cx="197.4" cy="88.9" r=".32" fill="none" stroke="#f0f" stroke-width=".17"/>
<circle cx="154.7" cy="37.3" r=".32" fill="#f0f"/>
<circle cx="154.7" cy="37.3" r=".32" fill="none" stroke="#f0f" stroke-width=".17"/>
<circle cx="165.4" cy="37.3" r=".32" fill="#f0f"/>
<circle cx="165.4" cy="37.3" r=".32" fill="none" stroke="#f0f" stroke-width=".17"/>
<circle cx="126.3" cy="64" r=".32" fill="#f0f"/>
<circle cx="126.3" cy="64" r=".32" fill="none" stroke="#f0f" stroke-width=".17"/>
<circle cx="108.5" cy="64" r=".32" fill="#f0f"/>
<circle cx="108.5" cy="64" r=".32" fill="none" stroke="#f0f" stroke-width=".17"/>
<circle cx="115.6" cy="74.6" r=".32" fill="#f0f"/>
<circle cx="115.6" cy="74.6" r=".32" fill="none" stroke="#f0f" stroke-width=".17"/>
<circle cx="108.5" cy="74.6" r=".32" fill="#f0f"/>
<circle cx="108.5" cy="74.6" r=".32" fill="none" stroke="#f0f" stroke-width=".17"/>
<circle cx="168.9" cy="35.5" r=".32" fill="#f0f"/>
<circle cx="168.9" cy="35.5" r=".32" fill="none" stroke="#f0f" stroke-width=".17"/>
<circle cx="184.9" cy="42.6" r=".32" fill="#f0f"/>
<circle cx="184.9" cy="42.6" r=".32" fill="none" stroke="#f0f" stroke-width=".17"/>
<circle cx="154.7" cy="37.3" r=".32" fill="#f0f"/>
<circle cx="154.7" cy="37.3" r=".32" fill="none" stroke="#f0f" stroke-width=".17"/>
<circle cx="104.9" cy="126.2" r=".32" fill="#f0f"/>
<circle cx="104.9" cy="126.2" r=".32" fill="none" stroke="#f0f" stroke-width=".17"/>
<circle cx="133.4" cy="94.2" r=".32" fill="#f0f"/>
<circle cx="133.4" cy="94.2" r=".32" fill="none" stroke="#f0f" stroke-width=".17"/>
<circle cx="140.5" cy="94.2" r=".32" fill="#f0f"/>
<circle cx="140.5" cy="94.2" r=".32" fill="none" stroke="#f0f" stroke-width=".17"/>
<circle cx="133.4" cy="106.7" r=".32" fill="#f0f"/>
<circle cx="133.4" cy="106.7" r=".32" fill="none" stroke="#f0f" stroke-width=".17"/>
<circle cx="231.2" cy="62.2" r=".32" fill="#f0f"/>
<circle cx="231.2" cy="62.2" r=".32" fill="none" stroke="#f0f" stroke-width=".17"/>
<circle cx="158.3" cy="110.2" r=".32" fill="#f0f"/>
<circle cx="158.3" cy="110.2" r=".32" fill="none" stroke="#f0f" stroke-width=".17"/>
<circle cx="152.9" cy="110.2" r=".32" fill="#f0f"/>
<circle cx="152.9" cy="110.2" r=".32" fill="none" stroke="#f0f" stroke-width=".17"/>
<circle cx="152.9" cy="119.1" r=".32" fill="#f0f"/>
<circle cx="152.9" cy="119.1" r=".32" fill="none" stroke="#f0f" stroke-width=".17"/>
<circle cx="165.4" cy="108.4" r=".32" fill="#f0f"/>
<circle cx="165.4" cy="108.4" r=".32" fill="none" stroke="#f0f" stroke-width=".17"/>
<circle cx="250.7" cy="80" r=".32" fill="#f0f"/>
<circle cx="250.7" cy="80" r=".32" fill="none" stroke="#f0f" stroke-width=".17"/>
<circle cx="200.9" cy="56.9" r=".32" fill="#f0f"/>
<circle cx="200.9" cy="56.9" r=".32" fill="none" stroke="#f0f" stroke-width=".17"/>
<circle cx="104.9" cy="106.7" r=".32" fill="#f0f"/>
<circle cx="104.9" cy="106.7" r=".32" fill="none" stroke="#f0f" stroke-width=".17"/>
<circle cx="158.3" cy="119.1" r=".32" fill="#f0f"/>
<circle cx="158.3" cy="119.1" r=".32" fill="none" stroke="#f0f" stroke-width=".17"/>
<circle cx="97.8" cy="120.9" r=".32" fill="#f0f"/>
<circle cx="97.8" cy="120.9" r=".32" fill="none" stroke="#f0f" stroke-width=".17"/>
<circle cx="115.6" cy="64" r=".32" fill="#f0f"/>
<circle cx="115.6" cy="64" r=".32" fill="none" stroke="#f0f" stroke-width=".17"/>
<g font-size="3.1">
<text x="29.4" y="2.8">5</text>
<text x="88.2" y="2.8">4</text>
<text x="147" y="2.8">3</text>
<text x="205.7" y="2.8">2</text>
<text x="264.5" y="2.8">1</text>
<text x="0" y="28.7">D</text>
<text x="294" y="28.7">D</text>
<text x="0" y="80.7">C</text>
<text x="294" y="80.7">C</text>
<text x="0" y="132.7">B</text>
<text x="294" y="132.7">B</text>
<text x="0" y="184.6">A</text>
<text x="294" y="184.6">A</text>
<text x="29.4" y="210.7">5</text>
<text x="88.2" y="210.7">4</text>
<text x="147" y="210.7">3</text>
<text x="205.7" y="210.7">2</text>
<text x="264.5" y="210.7">1</text>
</g>
<text font-size="2.8" fill="#00f" x="28.5" y="29">Camera</text>
<g font-size="1.6" fill="#f00">
<text x="141.2" y="22.1">[1,9]</text>
<text x="146.4" y="22.1">VDD_CAM_1.8V</text>
<text x="213.4" y="59.8">XciVSYNC</text>
<text x="213.7" y="55.7">XciPCLK</text>
<text x="213.7" y="57.4">XciHREF</text>
<text x="221.9" y="55.7">[1,9]</text>
<text x="222.3" y="57.4">[1,9]</text>
<text x="223.2" y="59.8">[1,9]</text>
<text x="213.7" y="64.6">XciYDATA6</text>
<text x="224.1" y="64.6">[1,9]</text>
<text x="234.7" y="63.3">XciYDATA7</text>
<text x="245.1" y="63.3">[1,9]</text>
<text x="133.7" y="70.8">CCD_SCL</text>
<text x="213.4" y="70.4">XciYDATA3</text>
<text x="213.4" y="66.9">XciYDATA5</text>
<text x="213.7" y="71.7">XciYDATA2</text>
<text x="213.7" y="68.1">XciYDATA4</text>
<text x="223.7" y="70.4">[1,9]</text>
<text x="223.7" y="66.9">[1,9]</text>
<text x="224.1" y="71.7">[1,9]</text>
<text x="224.1" y="68.1">[1,9]</text>
<text x="133.7" y="74.3">CCD_SDA</text>
<text x="213.4" y="74">XciYDATA1</text>
<text x="213.7" y="77">XciYDATA0</text>
<text x="223.7" y="74">[1,9]</text>
<text x="224.1" y="77">[1,9]</text>
<text x="256.4" y="80.6">CAM_A_RESET</text>
<text x="270" y="80.6">[1,9]</text>
<text x="62.3" y="125.6">[1,9]</text>
<text x="62.4" y="120.2">[1,9]</text>
<text x="67.4" y="125.6">CAM_SDA0</text>
<text x="67.6" y="120.2">CAM_SCL0</text>
<text x="108.8" y="125.9">CCD_SDA</text>
<text x="108.8" y="120.6">CCD_SCL</text>
<text x="171.4" y="146.5">[1,9]</text>
<text x="176.6" y="146.5">VDD_CAM_1.8V</text>
<text x="41.7" y="160.7">[1,9]</text>
<text x="46.8" y="160.7">CAM_SDA0</text>
<text x="83.9" y="160.6">CAM_SCL0</text>
<text x="94.3" y="160.6">[1,9]</text>
<text x="35.9" y="162.5">[1]</text>
<text x="39.7" y="162.5">CAMERA_A_GPIO2</text>
<text x="39.9" y="166.1">[1,9]</text>
<text x="39.9" y="167.9">[1,9]</text>
<text x="43" y="164.3">[1]</text>
<text x="45" y="166.1">XciVSYNC</text>
<text x="45" y="167.9">XciYDATA7</text>
<text x="46.8" y="164.3">XciCLKenb</text>
<text x="83.9" y="162.3">CAM_A_RESET</text>
<text x="83.9" y="164.1">XciHREF</text>
<text x="83.9" y="165.9">XciPCLK</text>
<text x="83.9" y="167.7">XciYDATA6</text>
<text x="92.2" y="165.9">[1,9]</text>
<text x="92.5" y="164.1">[1,9]</text>
<text x="94.3" y="167.7">[1,9]</text>
<text x="97.5" y="162.3">[1,9]</text>
<text x="39.5" y="172.8">[1,9]</text>
<text x="39.9" y="169.6">[1,9]</text>
<text x="39.9" y="171.4">[1,9]</text>
<text x="44.7" y="172.8">XciYDATA1</text>
<text x="45" y="169.6">XciYDATA5</text>
<text x="45" y="171.4">XciYDATA3</text>
<text x="83.9" y="169.5">XciYDATA4</text>
<text x="83.9" y="171.2">XciYDATA2</text>
<text x="83.9" y="173">XciYDATA0</text>
<text x="94.3" y="169.5">[1,9]</text>
<text x="94.3" y="171.2">[1,9]</text>
<text x="94.3" y="173">[1,9]</text>
<text x="38.1" y="176.7">[1,9]</text>
<text x="43.3" y="176.7">VDD_CAM_1.8V</text>
<text x="83.9" y="174.8">VDD_CAM_2.5V</text>
<text x="98" y="174.8">[1]</text>
</g>
<g font-size="1.6">
<text x="145.8" y="28.1">AVDD_CCD_1.8V</text>
<text x="167.2" y="28.1">VDD_CCD_3.3V</text>
<text x="154.3" y="45" transform="rotate(-90 154.3 45)">32</text>
<text x="156.1" y="45" transform="rotate(-90 156.1 45)">4</text>
<text x="165" y="45" transform="rotate(-90 165 45)">20</text>
<text x="168.6" y="45" transform="rotate(-90 168.6 45)">10</text>
<text x="136.2" y="49.4">CCD_AGND</text>
<text x="182.5" y="49.4">GND</text>
<text x="145.5" y="56.5">1</text>
<text x="179.1" y="54.7">9</text>
<text x="179.1" y="58.3">24</text>
<text x="179.1" y="56.5">25</text>
<text x="69" y="60.8" transform="rotate(-90 69 60.8)">3</text>
<text x="70.8" y="60.8" transform="rotate(-90 70.8 60.8)">2</text>
<text x="72.6" y="60.8" transform="rotate(-90 72.6 60.8)">1</text>
<text x="145.5" y="63.6">2</text>
<text x="179.1" y="61.8">11</text>
<text x="179.1" y="63.6">12</text>
<text x="179.1" y="65.4">13</text>
<text x="249" y="60.1">VDD_CCD_3.3V</text>
<text x="66.9" y="70.8">CCD_AGND</text>
<text x="144.6" y="70.7">21</text>
<text x="179.1" y="67.2">14</text>
<text x="179.1" y="69">15</text>
<text x="179.1" y="70.7">16</text>
<text x="144.6" y="74.3">22</text>
<text x="179.1" y="74.3">18</text>
<text x="179.1" y="72.5">17</text>
<text x="113.1" y="81.4">CCD_AGND</text>
<text x="179.1" y="79.6">8</text>
<text x="179.1" y="83.2">23</text>
<text x="228.7" y="79.7">GND</text>
<text x="145.5" y="86.7">5</text>
<text x="179.1" y="85">26</text>
<text x="179.1" y="86.7">27</text>
<text x="179.1" y="88.5">28</text>
<text x="211.6" y="85">VDD_CCD_3.3V</text>
<text x="145.5" y="90.3">6</text>
<text x="248.2" y="99.2">GND</text>
<text x="103.2" y="102.8">VDD_CCD_3.3V</text>
<text x="152.6" y="104.4" transform="rotate(-90 152.6 104.4)">29</text>
<text x="157.9" y="104.4" transform="rotate(-90 157.9 104.4)">30</text>
<text x="163.2" y="103.5" transform="rotate(-90 163.2 103.5)">7</text>
<text x="165" y="104.4" transform="rotate(-90 165 104.4)">31</text>
<text x="168.6" y="103.5" transform="rotate(-90 168.6 103.5)">3</text>
<text x="170.3" y="104.4" transform="rotate(-90 170.3 104.4)">19</text>
<text x="130.9" y="111.7">CCD_AGND</text>
<text x="194.9" y="108.1">GND</text>
<text x="168.2" y="115.2">GND</text>
<text x="150.4" y="125.9">CCD_AGND</text>
<text x="206.3" y="138.3">AVDD_CCD_1.8V</text>
<text x="223.3" y="145.5">CCD_AGND</text>
<text x="237.6" y="145.5">GND</text>
<text x="131.9" y="155.8">VDD_CMOS_3.3V</text>
<text x="146.2" y="154">VDD_3.3V</text>
<text x="63.7" y="159.6">1</text>
<text x="63.7" y="161.4">3</text>
<text x="72.4" y="159.6">2</text>
<text x="72.4" y="161.4">4</text>
<text x="154.7" y="156.1">VDD_CCD_3.3V</text>
<text x="63.7" y="163.2">5</text>
<text x="63.7" y="165">7</text>
<text x="63.7" y="166.8">9</text>
<text x="72.4" y="163.2">6</text>
<text x="72.4" y="165">8</text>
<text x="72.4" y="166.8">10</text>
<text x="147.2" y="165.9" transform="rotate(-90 147.2 165.9)">3</text>
<text x="149" y="165.9" transform="rotate(-90 149 165.9)">2</text>
<text x="150.8" y="165.9" transform="rotate(-90 150.8 165.9)">1</text>
<text x="25.3" y="168.2">VDD_CMOS_3.3V</text>
<text x="62.8" y="168.5">11</text>
<text x="62.8" y="170.3">13</text>
<text x="62.8" y="172.1">15</text>
<text x="62.8" y="173.9">17</text>
<text x="72.4" y="168.5">12</text>
<text x="72.4" y="170.3">14</text>
<text x="72.4" y="172.1">16</text>
<text x="72.4" y="173.9">18</text>
<text x="62.8" y="175.6">19</text>
<text x="72.4" y="175.6">20</text>
<text x="67.6" y="180.8">针公</text>
<text x="78.3" y="182.8">GND</text>
<text x="230" y="196.8">Title</text>
<text x="230" y="202.2">Size</text>
<text x="231.7" y="204">A3</text>
<text x="237.1" y="198.6">&lt;Title&gt;</text>
<text x="237.1" y="204">&lt;Doc&gt;</text>
<text x="237.1" y="202.2">Document Number</text>
<text x="288.6" y="202.2">Rev</text>
<text x="290.4" y="204">&lt;RevCode&gt;</text>
<text x="230" y="207.5">Date:</text>
<text x="239.2" y="207.5">Monday, January 06, 2014</text>
<text x="265.5" y="207.5">Sheet</text>
<text x="274.4" y="207.5">9</text>
<text x="279.7" y="207.5">of</text>
<text x="285.1" y="207.5">10</text>
</g>
<g font-size="1.6" fill="#000080">
<text x="177.1" y="40.6">C106</text>
<text x="187.8" y="38.8">C105</text>
<text x="187.8" y="40.9">104</text>
<text x="141.6" y="42.3">C107</text>
<text x="141.6" y="44.4">104</text>
<text x="148.8" y="45.2">U9</text>
<text x="177.1" y="42.7">104</text>
<text x="61.9" y="50.5">AVIN</text>
<text x="133.4" y="54.8">C53</text>
<text x="186.7" y="56.6">R138</text>
<text x="195.6" y="56.6">NC</text>
<text x="97.8" y="61">L6</text>
<text x="133.4" y="61.9">C63</text>
<text x="136.9" y="60.1">104/NC</text>
<text x="94.3" y="69">C104</text>
<text x="94.3" y="70.8">330pF</text>
<text x="97.8" y="66.5">0R</text>
<text x="110.3" y="69">C65</text>
<text x="110.3" y="70.8">330pF</text>
<text x="117.4" y="67.2">R54</text>
<text x="117.4" y="69">75R</text>
<text x="136.9" y="67.2">104</text>
<text x="233" y="69">R139</text>
<text x="233" y="70.8">10K</text>
<text x="253.6" y="70.8">R146</text>
<text x="160.1" y="74.3">TVP5150</text>
<text x="253.6" y="72.9">10K</text>
<text x="188.5" y="85">R137</text>
<text x="195.6" y="85">0R</text>
<text x="201" y="88.6">R145</text>
<text x="208.1" y="88.6">0R</text>
<text x="245.4" y="88.6">C113</text>
<text x="135.2" y="92.1">Y3</text>
<text x="200.2" y="95.7">R142</text>
<text x="245.4" y="90.3">104</text>
<text x="133.4" y="97.5">14.31818MHz</text>
<text x="200.2" y="97.8">10K</text>
<text x="128.1" y="102.8">C109</text>
<text x="128.1" y="104.6">22pF</text>
<text x="143.9" y="102.8">C108</text>
<text x="143.9" y="104.4">22pF</text>
<text x="99.6" y="111.7">R143</text>
<text x="99.6" y="113.5">1.2K/NC</text>
<text x="107.8" y="111.7">R144</text>
<text x="107.8" y="113.8">1.2K/NC</text>
<text x="154.7" y="108.1">C110</text>
<text x="154.7" y="113.5">1uF</text>
<text x="149.4" y="115.2">C111</text>
<text x="149.4" y="118.8">1uF</text>
<text x="158.3" y="115.2">C112</text>
<text x="158.3" y="118.8">1uF</text>
<text x="81.8" y="120.6">R140</text>
<text x="81.8" y="125.9">R141</text>
<text x="90.7" y="120.6">0R</text>
<text x="90.7" y="125.9">0R</text>
<text x="229.4" y="135.7">L9</text>
<text x="195.6" y="142.8">L8</text>
<text x="229.4" y="141.2">0R</text>
<text x="195.6" y="148.3">0R</text>
<text x="65.8" y="156.1">CAMERA</text>
<text x="145.8" y="173.2">J1</text>
</g>
<g font-size="1.6" fill="#004080">
<text x="166.2" y="51.8" transform="rotate(-90 166.2 51.8)">DVDD</text>
<text x="70.1" y="57.8" transform="rotate(-90 70.1 57.8)">GND</text>
<text x="71.9" y="57.8" transform="rotate(-90 71.9 57.8)">~</text>
<text x="73.7" y="57.8" transform="rotate(-90 73.7 57.8)">OUT</text>
<text x="148.5" y="57.6">AIP1A</text>
<text x="155.5" y="55.8" transform="rotate(-90 155.5 55.8)">CH2_AVDD</text>
<text x="157.3" y="55.5" transform="rotate(-90 157.3 55.5)">PLL_AVDD</text>
<text x="167.6" y="59.4">VSYNC/PALI</text>
<text x="169.7" y="54.4" transform="rotate(-90 169.7 54.4)">IO_DVDD</text>
<text x="171.4" y="57.6">HSYNC</text>
<text x="172.8" y="55.8">SCLK</text>
<text x="148.5" y="64.7">AIP1B</text>
<text x="165.6" y="62.9">YOUT7/I2CSEL</text>
<text x="171.6" y="64.7">YOUT6</text>
<text x="148.5" y="71.8">SCL</text>
<text x="171.6" y="66.5">YOUT5</text>
<text x="171.6" y="68.3">YOUT4</text>
<text x="171.6" y="70.1">YOUT3</text>
<text x="171.6" y="71.8">YOUT2</text>
<text x="148.5" y="75.4">SDA</text>
<text x="171.6" y="75.4">YOUT0</text>
<text x="171.6" y="73.6">YOUT1</text>
<text x="170.6" y="80.7">RESETB</text>
<text x="148.5" y="87.8">XTAL/OSC</text>
<text x="161.5" y="87.8">INTERQ/GPCL/VBLK</text>
<text x="169.3" y="84.3">FID/GLCO</text>
<text x="173.2" y="86.1">AVID</text>
<text x="173.6" y="89.6">PDN</text>
<text x="148.5" y="91.4">XTAL2</text>
<text x="153.7" y="100.5" transform="rotate(-90 153.7 100.5)">REFP</text>
<text x="159" y="100.5" transform="rotate(-90 159 100.5)">REFM</text>
<text x="164.4" y="100.5" transform="rotate(-90 164.4 100.5)">NSUB</text>
<text x="166.2" y="100.5" transform="rotate(-90 166.2 100.5)">CH1_AGND</text>
<text x="169.7" y="100.5" transform="rotate(-90 169.7 100.5)">PLL_AGND</text>
<text x="171.5" y="100.5" transform="rotate(-90 171.5 100.5)">DGND</text>
</g>
</svg>
